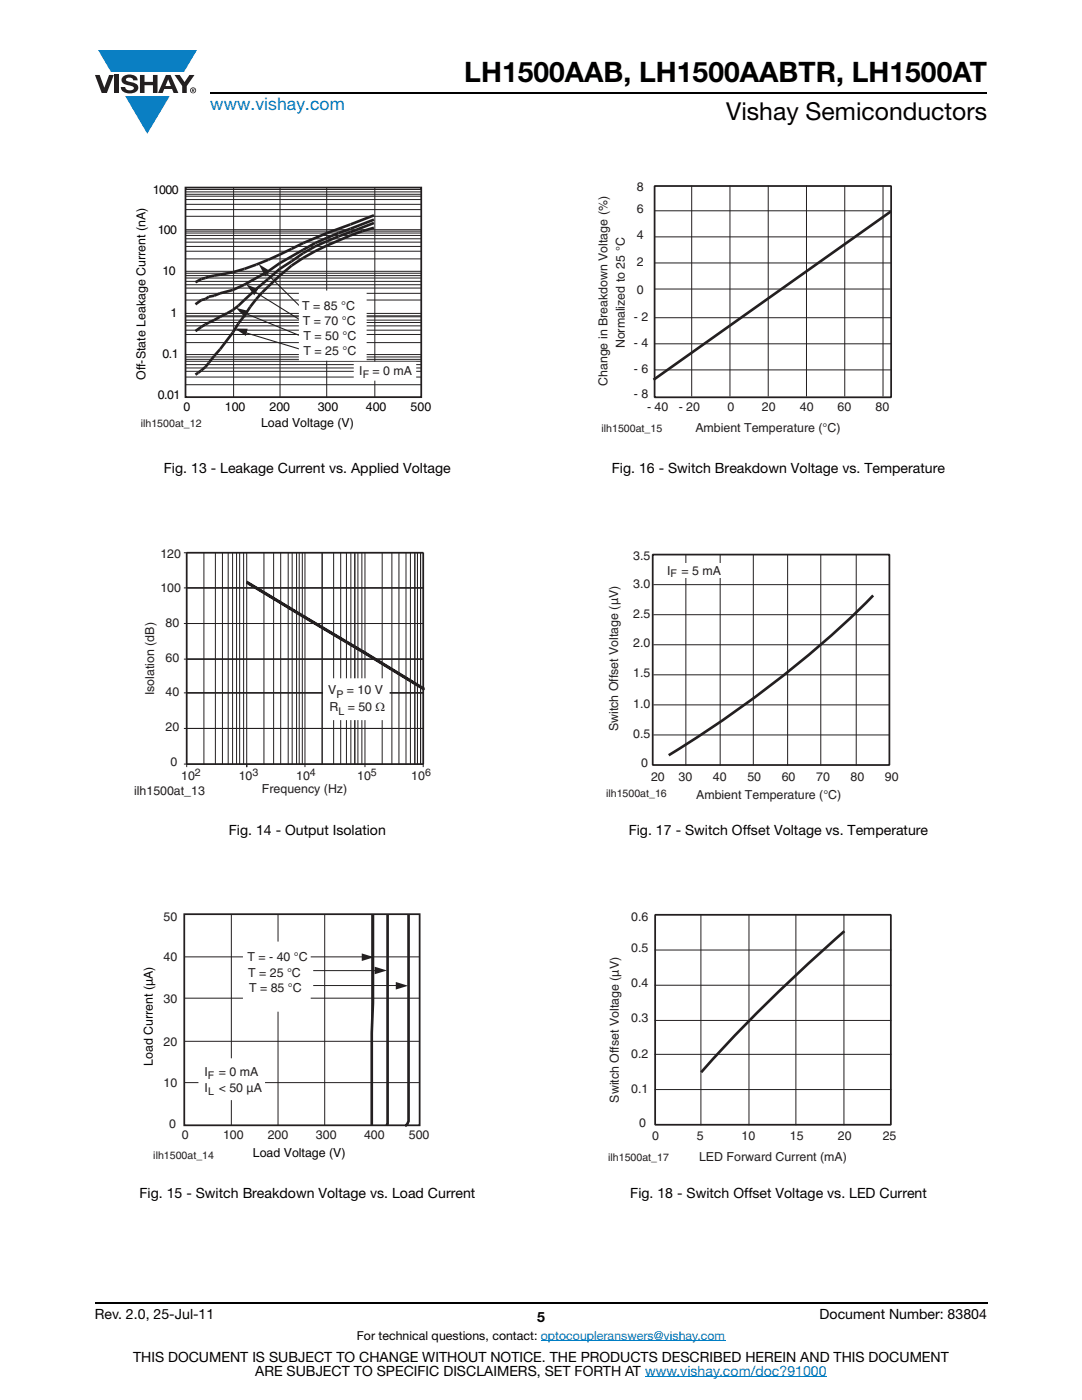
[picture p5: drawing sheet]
<svg xmlns="http://www.w3.org/2000/svg" width="216mm" height="279mm" viewBox="0 0 216 279" stroke-linecap="round" stroke-linejoin="round" font-family="sans-serif">
<g fill="#0a7fc3">
<path d="M19.6 10h19.7l-2.6 4.3h-1.1h-13.5z"/>
<path d="M25 19.2h8.9l-4.5 7.5z"/>
</g>
<g fill="#231f20">
<path d="M18.9 15h1l.9 2.5 1-2.5h.9l-1.4 3.6h-1z"/>
<path d="M22.9 15h.9v3.6h-.9z"/>
<path d="M24.6 15.3a2.1 2.1 0 0 1 2.8 .3l.1 .4h-.9a.79 .79 0 0 0-.7-.5 .79 .79 0 0 0-.8 .4l.3 .3 1 .2a1.08 1.08 0 0 1 1.2 1 1.08 1.08 0 0 1-1.1 1.2 1.73 1.73 0 0 1-2.4-1.2h.9a.96 .96 0 0 0 .8 .6 .96 .96 0 0 0 .9-.4 1.31 1.31 0 0 0-1.2-.6 1.03 1.03 0 0 1-1.1-.6 1.03 1.03 0 0 1 .2-1.1z"/>
<path d="M27.9 15h.9v1.3h1.7v-1.3h.9v3.6h-.9v-1.6h-1.7v1.6h-.9z"/>
<path d="M34.8 15h1.1l.9 1.4 1-1.4h1l-1.5 2.2v1.4h-.9v-1.4z"/>
<path d="M33.6 15.9l.5 1.3h-1.1zM33.1 15l-1.6 3.6h1l.3-.8h1.5l.3 .8h1l-1.6-3.6z"/>
<path d="M38.1 18a.46 .46 0 0 1 .9 0 .46 .46 0 0 1-.9 0zM37.9 18a.6 .6 0 0 0 1.2 0 .6 .6 0 0 0-1.2 0z"/>
<path d="M38.4 17.8h.2v.2h-.2zM38.3 17.7v.7h.1v-.3l.4 .3-.2-.3 .2-.2-.1-.2z"/>
</g>
<path d="M42 18.6h155M18.9 260h178.1" fill="none" stroke="#000" stroke-width=".36"/>
<path d="M107.9 267.6h36.8M128.7 274.8h36.3" fill="none" stroke="#007ec4" stroke-width=".2"/>
<path d="M26.9 36.5h59.2v49.4h-59.2z" fill="#fff"/>
<path d="M37 37.4h47.1v41.9h-47.1z" fill="none" stroke="#231f20" stroke-width=".35"/>
<g fill="none" stroke="#231f20" stroke-width=".2">
<path d="M37 37.8h47.1M37 38.3h47.1M37 38.8h47.1M37 39.2h47.1M37 39.8h47.1M37 45.8h47.1M37 54.1h47.1M37 40.8h47.1M37 41.8h47.1M37 43.2h47.1M37 46.1h47.1M37 46.5h47.1"/>
<path d="M37 47h47.1M37 47.7h47.1M37 48.3h47.1M37 49.2h47.1M37 50.1h47.1M37 51.7h47.1M37 54.5h47.1M37 55h47.1M37 55.5h47.1M37 56.2h47.1M37 56.8h47.1M37 57.5h47.1"/>
<path d="M37 58.5h47.1M37 59.9h47.1M37 62.5h47.1M37 70.8h47.1M37 63h47.1M37 63.2h47.1M37 63.9h47.1M37 64.4h47.1M37 65h47.1M37 65.9h47.1M37 66.8h47.1M37 68.4h47.1"/>
<path d="M37 71.2h47.1M37 71.7h47.1M37 72.1h47.1M37 72.8h47.1M37 73.4h47.1M37 74.1h47.1M37 75.2h47.1M37 76.8h47.1"/>
</g>
<path d="M74.6 43.8l-4.7 1.8a64.3 64.3 0 0 0-14.1 6.9l-2.3 1.6-4.7 2.7-2.3 1.1-4.8 1.3-.7 .5-.8 .2-1.2 .8M74.6 44.5l-4.7 1.8a54.4 54.4 0 0 0-9.4 4.2l-4.7 3.2-7 6.2a12.8 12.8 0 0 1-4.9 3.3l-2.9 1.5-2 1.4M74.6 45.5a58.3 58.3 0 0 0-16.4 7.5 38.4 38.4 0 0 0-9.4 10l-1.2 1.6a70.4 70.4 0 0 1-6.6 8.6l-2 1.6M74.6 43l-4.7 1.8a126.3 126.3 0 0 0-16.4 7.1 38.7 38.7 0 0 1-11.8 3.3l-1.5 .5-1.2 .6" fill="none" stroke="#231f20" stroke-width=".53"/>
<path d="M49.9 57.7l10 6.2M52.5 53.9l7.4 7.3M47.8 62.1l12.1 4.9M48 66.1l11.9 3.6" fill="none" stroke="#231f20" stroke-width=".22"/>
<g fill="#231f20">
<path d="M51.6 52.7l2.2 1.4-.9 1.1z"/>
<path d="M49.1 56.7l2.4 1-.8 1.2z"/>
<path d="M47 61.4l2.5 .6-.6 1.4z"/>
<path d="M46.9 65.6h2.5l-.3 1.5z"/>
</g>
<path d="M46.6 37.5v41.8M55.9 37.5v41.8M65.2 37.5v41.8M74.8 37.5v41.8" fill="none" stroke="#231f20" stroke-width=".2"/>
<path d="M70.8 72.4h12.1v3.4h-12.1z" fill="#fff"/>
<path d="M70.8 72.4h12.1v3.4h-12.1z" fill="none" stroke="#fff" stroke-width=".35"/>
<path d="M59.8 58.2h13.2v13.6h-13.2z" fill="#fff"/>
<path d="M59.8 58.2h13.2v13.6h-13.2z" fill="none" stroke="#fff" stroke-width=".35"/>
<path d="M26.8 109.1h59.9v50.1h-59.9z" fill="#fff"/>
<path d="M37.2 117.3h47.3M83.9 110.3v42.2M37.2 124.4h47.3M37.2 131.5h47.3M37.2 138.3h47.3M37.2 145.4h47.3M49.2 152.5v.6" fill="none" stroke="#231f20" stroke-width=".2"/>
<g fill="#231f20">
<path d="M49.2 116.2l11.7 7z"/>
<path d="M60.8 123.2l12.1 7.1z"/>
<path d="M72.8 130.3l11.7 7.2z"/>
</g>
<path d="M37.2 117.3h47.3M64.3 110.3v42.2M70.8 110.3v42.2M82.8 110.3v42.2M83.3 110.3v42.2M83.9 110.3v42.2M37.2 124.4h47.3M37.2 131.5h47.3M37.2 138.3h47.3M37.2 145.4h47.3M49.2 152.5v.6" fill="none" stroke="#231f20" stroke-width=".2"/>
<g fill="#231f20">
<path d="M49.2 116.2l11.7 7z"/>
<path d="M60.8 123.2l12.1 7.1z"/>
<path d="M72.8 130.3l11.7 7.2z"/>
</g>
<g fill="none" stroke="#231f20" stroke-width=".2">
<path d="M36.7 110.3h.6M40.7 110.3v42.2M43 110.3v42.2M44.4 110.3v42.2M45.5 110.3v42.2M46.4 110.3v42.2M47.2 110.3v42.2M47.8 110.3v42.2M48.6 110.3v42.2M49.2 110.3v42.8M52.7 110.3v42.2M54.6 110.3v42.2"/>
<path d="M56 110.3v42.2M57.5 110.3v42.2M58.3 110.3v42.2M59.2 110.3v42.2M59.7 110.3v42.2M60.3 110.3v42.2M60.9 110.3v42.8M64.3 110.3v42.2M66.6 110.3v42.2M68 110.3v42.2M69.1 110.3v42.2M70 110.3v42.2"/>
<path d="M70.8 110.3v42.2M71.4 110.3v42.2M72.2 110.3v42.2M72.8 110.3v42.8M76.3 110.3v42.2M78.2 110.3v42.2M79.6 110.3v42.2M81 110.3v42.2M81.9 110.3v42.2M82.8 110.3v42.2M83.3 110.3v42.2M83.9 110.3v42.2"/>
<path d="M84.5 117.3h-47.8M84.5 124.4h-47.8M84.5 131.5h-47.8M84.5 138.3h-47.8M36.7 152.5h.6M37.3 152.5v.6M84.4 152.5v.6M84.5 145.4h-47.8"/>
</g>
<path d="M37.2 110.3h47.3M37.3 110.3v42.2M84.4 110.3v42.2M37.2 152.5h47.3" fill="none" stroke="#231f20" stroke-width=".35"/>
<path d="M49.2 116.2l11.7 7z" fill="#231f20"/>
<path d="M49.2 116.2l11.7 7-11.7-7" fill="none" stroke="#231f20" stroke-width=".53"/>
<path d="M60.8 123.2l12.1 7.1z" fill="#231f20"/>
<path d="M60.8 123.2l12.1 7.1-12.1-7.1" fill="none" stroke="#231f20" stroke-width=".53"/>
<path d="M72.8 130.3l11.7 7.2z" fill="#231f20"/>
<path d="M72.8 130.3l11.7 7.2-11.7-7.2" fill="none" stroke="#231f20" stroke-width=".53"/>
<path d="M64.6 135.5h13v8h-13z" fill="#fff"/>
<path d="M64.6 135.5h13v8h-13z" fill="none" stroke="#fff" stroke-width=".35"/>
<path d="M28.4 181.6h57.3v50.2h-57.3z" fill="#fff"/>
<path d="M36.8 191h46.8M36.8 199.2h46.8M46.2 182.4v42.2M55.5 182.4v42.2M62.5 193.7h12.7M62.5 196.7h16.8M64.8 182.4v42.2M74.2 182.4v42.2M36.8 207.8h46.8M36.8 216.1h46.8" fill="none" stroke="#231f20" stroke-width=".2"/>
<path d="M74.4 182.4v17.7l-.2 6v18.5M77.3 182.4v41.9l-.2 .3M81.5 182.4v41.4l-.5 .8h-.2" fill="none" stroke="#231f20" stroke-width=".53"/>
<path d="M36.8 182.4h46.9v42.2h-46.9z" fill="none" stroke="#231f20" stroke-width=".35"/>
<g fill="#231f20">
<path d="M72.2 190.3l2.4 .7-2.4 .8z"/>
<path d="M74.8 192.9l2.4 .8-2.4 .7z"/>
<path d="M79 196l2.4 .7-2.4 .8z"/>
</g>
<path d="M39.8 211.4h12.9v8h-12.9z" fill="#fff"/>
<path d="M39.8 211.4h12.9v8h-12.9z" fill="none" stroke="#fff" stroke-width=".35"/>
<path d="M48.7 188.1h13.1v13.6h-13.1z" fill="#fff"/>
<path d="M48.7 188.1h13.1v13.6h-13.1z" fill="none" stroke="#fff" stroke-width=".35"/>
<path d="M119.1 35.9h58.9v50.8h-58.9z" fill="#fff"/>
<g fill="none" stroke="#231f20" stroke-width=".2">
<path d="M138 37.1v41.9M145.7 37.1v41.9M153.3 37.1v41.9M160.9 37.1v41.9M168.6 37.1v41.9M176.2 37.1v41.9M130.6 57.7h47M130.6 52.5h47.2M130.6 47.3h47.2M130.6 42.1h47.2M130.6 73.8h47.2M130.6 68.6h47.2"/>
<path d="M130.6 63.4h47.2"/>
</g>
<path d="M177.6 42.3l-47 33.3" fill="none" stroke="#231f20" stroke-width=".53"/>
<path d="M130.6 37.1h47.2v42.2h-47.2z" fill="none" stroke="#231f20" stroke-width=".35"/>
<path d="M120.9 109.7h58.4v50.4h-58.4z" fill="#fff"/>
<path d="M130.2 110.7h47.3v42h-47.3z" fill="none" stroke="#231f20" stroke-width=".35"/>
<path d="M130.5 116.7h47M136.9 110.7v42M143.7 110.7v42M150.3 110.7v42M157.2 110.7v42M163.8 110.7v42M170.9 110.7v42M130.5 134.7h47M130.5 128.7h47M130.5 122.7h47M130.5 146.7h47M130.5 140.7h47" fill="none" stroke="#231f20" stroke-width=".2"/>
<path d="M132.7 112.5h12.2v2.8h-12.2z" fill="#fff"/>
<path d="M174 119a214.5 214.5 0 0 1-40.3 31.6" fill="none" stroke="#231f20" stroke-width=".53"/>
<path d="M121.3 181.6h57.6v50.6h-57.6z" fill="#fff"/>
<path d="M130.7 182.6h47.1v41.9h-47.1z" fill="none" stroke="#231f20" stroke-width=".35"/>
<path d="M130.7 196.6h47.1M130.7 189.6h47.1M139.9 182.6v41.9M149.4 182.6v41.9M158.8 182.6v41.9M168.4 182.6v41.9M130.7 203.7h47.1M130.7 217.4h47.1M130.7 210.4h47.1" fill="none" stroke="#231f20" stroke-width=".2"/>
<path d="M168.3 186a332.5 332.5 0 0 0-28.2 27.8" fill="none" stroke="#231f20" stroke-width=".53"/>
<text font-size="5.6" x="92.6" y="16.4">LH1500AAB, LH1500AABTR, LH1500AT</text>
<text font-size="4.9" x="144.9" y="24">Vishay Semiconductors</text>
<text font-size="3.5" fill="#007ec4" x="42" y="21.9">www.vishay.com</text>
<g font-size="2.8">
<text x="32.7" y="94.3">Fig. 13 - Leakage Current vs. Applied Voltage</text>
<text x="122.1" y="94.3">Fig. 16 - Switch Breakdown Voltage vs. Temperature</text>
<text x="45.7" y="166.7">Fig. 14 - Output Isolation</text>
<text x="125.5" y="166.7">Fig. 17 - Switch Offset Voltage vs. Temperature</text>
<text x="27.8" y="239.1">Fig. 15 - Switch Breakdown Voltage vs. Load Current</text>
<text x="125.8" y="239.1">Fig. 18 - Switch Offset Voltage vs. LED Current</text>
<text x="18.9" y="263.3">Rev. 2.0, 25-Jul-11</text>
<text x="107.2" y="263.8">5</text>
<text x="163.6" y="263.3">Document Number: 83804</text>
<text x="26.5" y="271.7">THIS DOCUMENT IS SUBJECT TO CHANGE WITHOUT NOTICE. THE PRODUCTS DESCRIBED HEREIN AND THIS DOCUMENT</text>
<text x="50.9" y="274.6">ARE SUBJECT TO SPECIFIC DISCLAIMERS, SET FORTH AT www.vishay.com/doc?91000</text>
</g>
<g font-size="2.5" fill="#040506">
<text x="30.5" y="38.6">1000</text>
<text x="31.5" y="46.6">100</text>
<text x="32.4" y="54.8">10</text>
<text x="34" y="63.3">1</text>
<text x="32.4" y="71.5">0.1</text>
<text x="29" y="75.8" transform="rotate(-90 29 75.8)">Off-State Leakage Current (nA)</text>
<text x="31.5" y="79.7">0.01</text>
<text x="36.6" y="82">0</text>
<text x="44.9" y="82">100</text>
<text x="53.8" y="82">200</text>
<text x="63.4" y="82">300</text>
<text x="73" y="82">400</text>
<text x="81.9" y="82">500</text>
<text x="52.1" y="85.3">Load Voltage (V)</text>
<text x="30.5" y="212.8" transform="rotate(-90 30.5 212.8)">Load Current (µA)</text>
<text x="50.4" y="231">Load Voltage (V)</text>
</g>
<g font-size="2.5" fill="#231f20">
<text x="127.1" y="38">8</text>
<text x="127.1" y="47.7">4</text>
<text x="127.1" y="42.5">6</text>
<text x="127.1" y="53.1">2</text>
<text x="127.1" y="58.6">0</text>
<text x="60.3" y="62">T = 85 °C</text>
<text x="60.5" y="64.9">T = 70 °C</text>
<text x="126.5" y="64.1">- 2</text>
<text x="60.6" y="67.8">T = 50 °C</text>
<text x="60.6" y="70.9">T = 25 °C</text>
<text x="124.7" y="69.5" transform="rotate(-90 124.7 69.5)">Normalized to 25 °C</text>
<text x="126.5" y="69.3">- 4</text>
<text x="71.7" y="74.8">I</text>
<text x="74.4" y="74.8">= 0 mA</text>
<text x="121.2" y="77" transform="rotate(-90 121.2 77)">Change in Breakdown Voltage (%)</text>
<text x="126.5" y="74.5">- 6</text>
<text x="126.5" y="79.4">- 8</text>
<text x="129.1" y="82.1">- 40</text>
<text x="135.4" y="82.1">- 20</text>
<text x="145.2" y="82.1">0</text>
<text x="152" y="82.1">20</text>
<text x="159.6" y="82.1">40</text>
<text x="167.1" y="82.1">60</text>
<text x="174.7" y="82.1">80</text>
<text x="138.8" y="86.2">Ambient Temperature (°C)</text>
<text x="32" y="111.3">120</text>
<text x="126.3" y="111.9">3.5</text>
<text x="32" y="118.2">100</text>
<text x="126.3" y="117.3">3.0</text>
<text x="133.1" y="114.7">I</text>
<text x="136" y="114.7">= 5 mA</text>
<text x="33" y="125.1">80</text>
<text x="126.3" y="123.3">2.5</text>
<text x="126.3" y="129.1">2.0</text>
<text x="33" y="132">60</text>
<text x="126.3" y="135.1">1.5</text>
<text x="30.8" y="138.7" transform="rotate(-90 30.8 138.7)">Isolation (dB)</text>
<text x="33" y="139">40</text>
<text x="65.5" y="138.6">V</text>
<text x="65.7" y="142">R</text>
<text x="69.2" y="138.6">= 10 V</text>
<text x="69.4" y="142">= 50 Ω</text>
<text x="126.3" y="141.3">1.0</text>
<text x="33" y="145.9">20</text>
<text x="123.4" y="145.9" transform="rotate(-90 123.4 145.9)">Switch Offset Voltage (µV)</text>
<text x="126.3" y="147.3">0.5</text>
<text x="34" y="152.8">0</text>
<text x="36.2" y="155.6">10</text>
<text x="47.6" y="155.6">10</text>
<text x="59.1" y="155.6">10</text>
<text x="71.3" y="155.6">10</text>
<text x="82.1" y="155.6">10</text>
<text x="127.9" y="153.1">0</text>
<text x="129.9" y="155.8">20</text>
<text x="135.4" y="155.8">30</text>
<text x="142.3" y="155.8">40</text>
<text x="149.1" y="155.8">50</text>
<text x="156" y="155.8">60</text>
<text x="162.9" y="155.8">70</text>
<text x="169.7" y="155.8">80</text>
<text x="176.6" y="155.8">90</text>
<text x="26.8" y="158.6">ilh1500at_13</text>
<text x="52.3" y="158.3">Frequency (Hz)</text>
<text x="138.9" y="159.5">Ambient Temperature (°C)</text>
<text x="32.7" y="183.7">50</text>
<text x="125.9" y="183.7">0.6</text>
<text x="32.7" y="191.7">40</text>
<text x="49.4" y="191.7">T = - 40 °C</text>
<text x="125.9" y="190">0.5</text>
<text x="49.5" y="194.9">T = 25 °C</text>
<text x="49.7" y="197.9">T = 85 °C</text>
<text x="125.9" y="197">0.4</text>
<text x="32.7" y="200.1">30</text>
<text x="32.7" y="208.8">20</text>
<text x="125.9" y="204">0.3</text>
<text x="40.8" y="214.8">I</text>
<text x="43.7" y="214.8">= 0 mA</text>
<text x="125.9" y="211.1">0.2</text>
<text x="32.7" y="216.9">10</text>
<text x="40.8" y="218">I</text>
<text x="43.6" y="218">&lt; 50 µA</text>
<text x="123.5" y="220" transform="rotate(-90 123.5 220)">Switch Offset Voltage (µV)</text>
<text x="125.9" y="218.1">0.1</text>
<text x="33.7" y="225.2">0</text>
<text x="36.3" y="227.3">0</text>
<text x="44.5" y="227.3">100</text>
<text x="53.4" y="227.3">200</text>
<text x="63" y="227.3">300</text>
<text x="72.7" y="227.3">400</text>
<text x="81.6" y="227.3">500</text>
<text x="127.5" y="224.9">0</text>
<text x="130.1" y="227.5">0</text>
<text x="139.1" y="227.5">5</text>
<text x="148" y="227.5">10</text>
<text x="157.6" y="227.5">15</text>
<text x="167.2" y="227.5">20</text>
<text x="176.1" y="227.5">25</text>
<text x="139.5" y="231.6">LED Forward Current (mA)</text>
</g>
<text font-size="2.5" x="71.2" y="267.4">For technical questions, contact: optocoupleranswers@vishay.com</text>
<g font-size="2.1" fill="#231f20">
<text x="72.4" y="75.5">F</text>
<text x="28.1" y="85.2">ilh1500at_12</text>
<text x="120" y="86.2">ilh1500at_15</text>
<text x="133.8" y="115.2">F</text>
<text x="67.1" y="139.3">P</text>
<text x="67.5" y="142.7">L</text>
<text x="38.9" y="154.9">2</text>
<text x="50.4" y="154.9">3</text>
<text x="61.9" y="154.9">4</text>
<text x="74" y="154.9">5</text>
<text x="84.8" y="154.9">6</text>
<text x="120.9" y="159.1">ilh1500at_16</text>
<text x="41.5" y="215.3">F</text>
<text x="41.5" y="218.5">L</text>
<text x="30.6" y="231.3">ilh1500at_14</text>
<text x="121.4" y="231.7">ilh1500at_17</text>
</g>
</svg>
